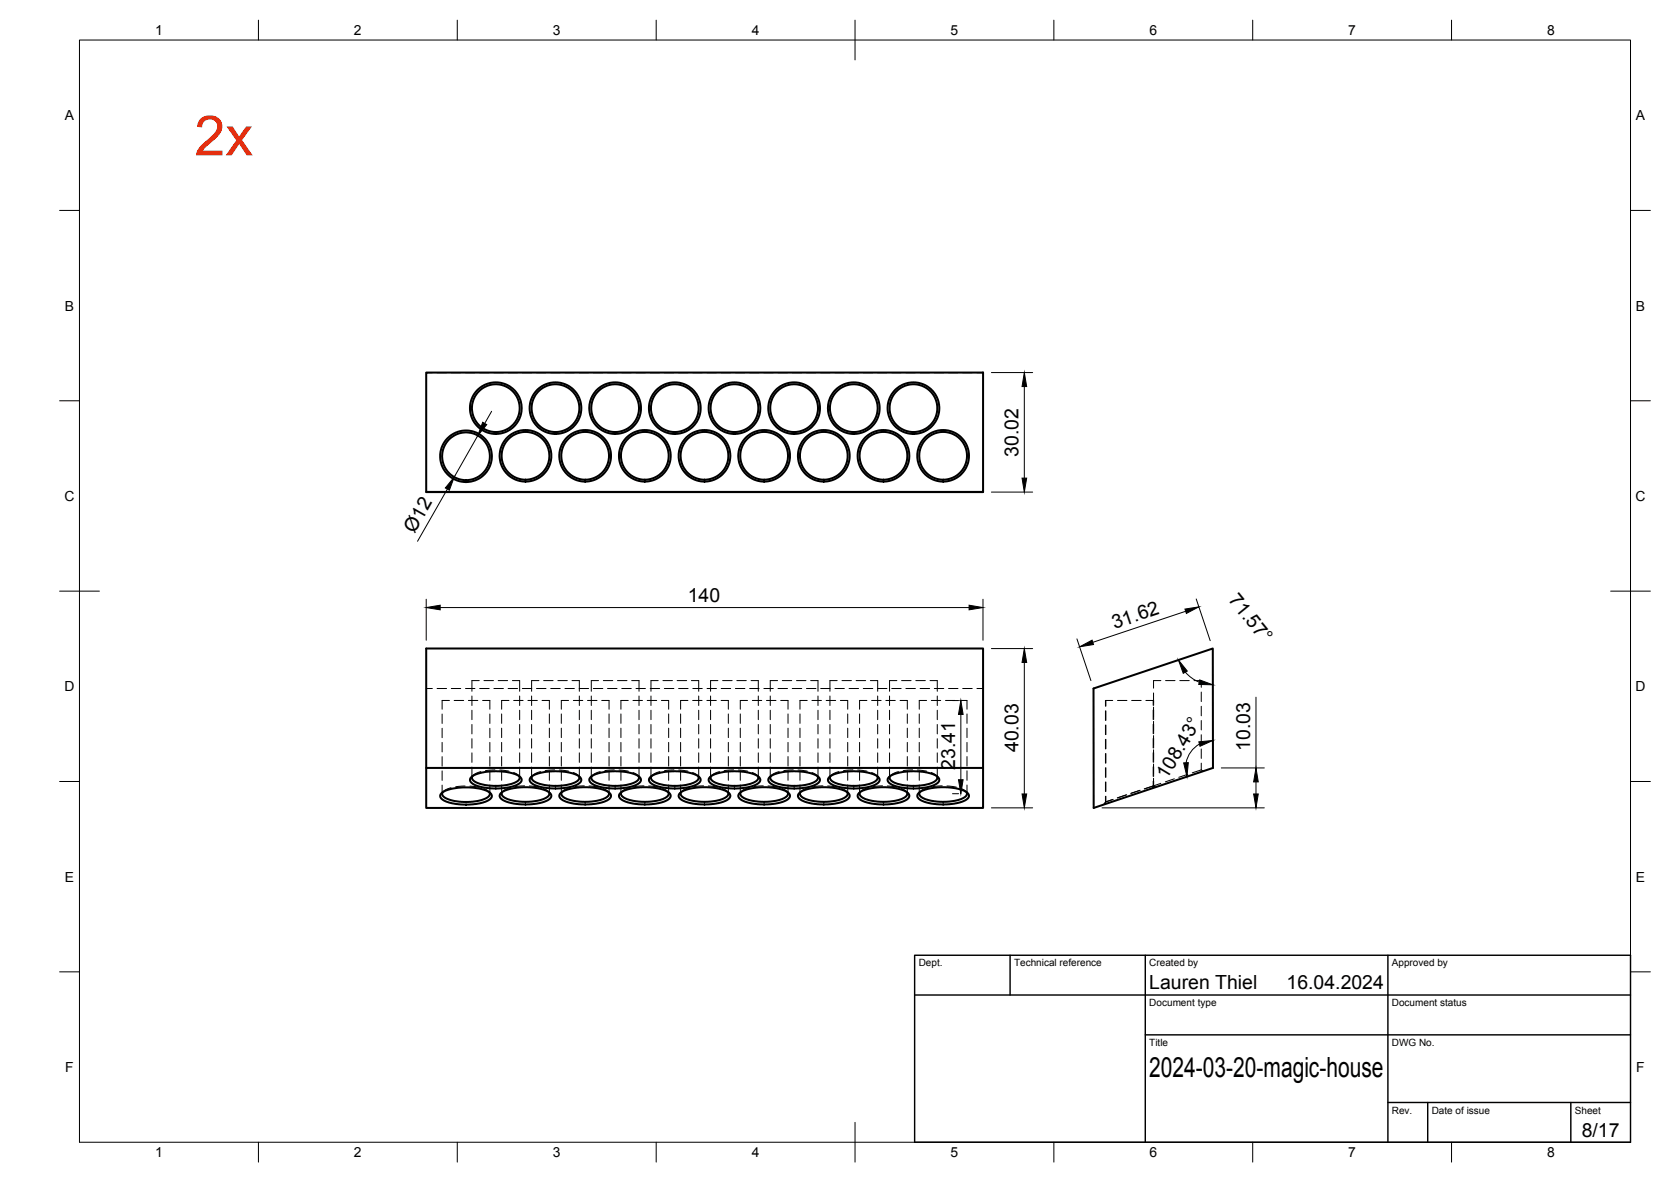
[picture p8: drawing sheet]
<svg xmlns="http://www.w3.org/2000/svg" width="420mm" height="297mm" viewBox="0 0 420 297" stroke-linecap="round" stroke-linejoin="round" font-family="sans-serif">
<!-- layer: Visible -->
<g fill="none" stroke="#000" stroke-width=".51">
<path d="M107.2 93.6h140v30h-140zM107.2 123.6h140M275 173l29.9-10 .1 30-30 10zM107.2 193h140v10h-140zM107.2 193v-30h140v30M111 199.4l.8-.6 1.6-.5 2-.4h2.6l2.5 .3 1.5 .4 1.4 .8 .3 .7-.7 .9-1.6 .7-2.5 .4-3 .1-2.5-.4-1.8-.6-.9-.9v-.4zM111.3 199.1v.7l.9 .8 2 .7 2.3 .2h2.3l2.7-.6 1.4-.8 .3-.5-.1-.5M118.4 195.4l1.1-.7 1.7-.6 2.2-.2h2.5l2.3 .2 1.5 .5 1.1 .6 .4 .8-.5 .8-1.7 .8-2.4 .5h-3.1l-2.2-.2-2-.7-1.1-.9v-.5zM118.8 195.1l-.1 .7 1 .8 2.1 .7 2.2 .2 2.4-.1 2.8-.6 1.2-.7 .3-.5-.1-.5M125.8 199.5l1.1-.8 1.6-.5 2.2-.3h2.5l2.1 .2 2 .6 1 .6 .3 .9-.8 .9-1.7 .6-2.4 .4h-2.5l-2.5-.3-2.2-.7-.8-.7-.1-.5zM126.2 199.1v.8l1.2 .8 1.8 .5 2.8 .3 3.1-.3 1.6-.4 1.3-.9v-.8M133.5 195.2l1.5-.7 1.7-.5 4.2-.1 2.3 .2 1.7 .6 .9 .5 .4 .8-.5 .8-1.7 .8-2.4 .5h-3l-2.6-.3-2.1-.8-.7-.9z"/>
<path d="M133.8 195.1v.7l.9 .8 2.1 .7 2.2 .2 2.4-.1 2.6-.5 1.4-.8 .3-.5-.2-.5M140.9 199.3l1.2-.7 1.8-.5 2.1-.2h2.3l2 .2 2 .6 1 .6 .3 .8-.5 .8-1.7 .7-2.7 .5h-2.5l-2.6-.3-2.1-.7-.8-.8v-.6zM141.2 199.1v.8l1.2 .8 2.5 .7 2.1 .1 3.1-.3 1.6-.4 1.2-.8 .2-.5-.1-.4M148.4 195.4l1-.7 1.8-.6 2.2-.2h2.5l2.3 .2 1.6 .6 1 .5 .4 .9-.7 .9-1.7 .7-2.7 .4h-2.5l-2.3-.2-2-.7-1-.8-.1-.5zM148.8 195.1v.7l1 .8 2 .7 2.2 .2 2.4-.1 2.7-.6 1.3-.7 .3-.6-.2-.4M156 199.3l1-.6 1.9-.6 2.1-.2h2.3l2.1 .2 1.8 .5 1.1 .7 .3 .8-.5 .8-1.7 .7-2.7 .5h-2.5l-2.6-.3-2.1-.7-.8-.9v-.4zM156.3 199.1l-.2 .4 .3 .5 1 .7 1.8 .5 2.8 .3 3-.2 1.8-.5 1.2-.8 .1-.4-.1-.5M163.6 195.2l1.4-.7 1.8-.5 4.1-.1 2.3 .2 1.5 .5 1.2 .8 .3 .7-.5 .7-1.6 .8-3 .5h-2.9l-2.9-.5-1.4-.6-.7-.9 .1-.5zM163.8 195.1l-.1 .5 .2 .3 .9 .7 2 .7 2.2 .2 2.4-.1 2.4-.5 1.7-.9 .2-.4-.1-.5M171 199.3l1-.6 1.9-.6 2.1-.2h2.2l2.6 .3 1.6 .5 1.1 .8 .1 .6-.5 .8-1.7 .7-2.7 .5h-2.5l-2.5-.3-2.2-.7-.9-.9zM171.3 199.1l-.2 .4 .3 .5 1 .7 1.8 .5 2.8 .3 3.1-.3 1.6-.4 1.3-.9v-.8M178.5 195.4l1-.7 1.7-.6 2.2-.2h2.5l2.3 .2 1.4 .5 1.2 .6 .4 .8-.5 .8-1.7 .8-2.4 .5h-3l-2.3-.2-2-.7-1.1-.9v-.5z"/>
<path d="M178.8 195.1v.7l.9 .8 2.1 .7 2.2 .2 2.5-.1 2.5-.5 1.4-.8 .3-.5-.1-.5M185.8 199.5l1.1-.8 1.6-.5 2.2-.3h2.6l2 .2 2 .6 1 .6 .3 .9-.8 .9-1.6 .6-2.5 .4h-2.5l-2.5-.3-2.2-.7-.8-.7-.1-.5zM186.2 199.1v.8l1.2 .8 1.8 .5 2.8 .3 3.1-.3 1.6-.4 1.2-.8 .2-.5-.1-.4M193.5 195.2l1.5-.7 1.7-.5 4.3-.1 2.2 .2 1.6 .6 1 .5 .4 .8-.5 .8-1.7 .8-2.4 .5h-3l-2.6-.3-2.1-.8-.7-.9zM193.8 195.1v.7l1 .8 2 .7 2.2 .2 2.4-.1 2.6-.5 1.4-.8 .3-.6-.2-.4M201 199.3l1.1-.7 1.8-.5 2.1-.2h2.3l2.1 .2 1.8 .5 1.1 .7 .3 .8-.5 .8-1.7 .7-2.7 .5h-2.5l-2.6-.3-2.1-.7-.8-.8v-.5zM201.3 199.1l-.2 .5 .2 .4 1.1 .7 2.5 .7 2.1 .1 3.1-.3 1.7-.4 1.1-.8 .2-.4-.1-.5M208.6 195.2l1.4-.7 1.8-.5 4.1-.1 2.3 .2 1.6 .6 1 .5 .4 .9-.7 .9-1.7 .7-2.7 .4h-2.8l-2.8-.4-1.6-.7-.7-.8v-.5zM208.8 195.1v.7l1 .8 2 .7 2.2 .2 2.5-.1 2.6-.6 1.3-.7 .3-.6-.1-.4M216 199.3l1-.6 1.9-.6 2.1-.2h2.3l2.1 .2 1.8 .5 1.1 .7 .3 .8-.5 .8-1.7 .7-2.7 .5h-2.5l-2.5-.3-2.2-.7-.8-.9v-.4zM216.3 199.1l-.2 .4 .3 .5 1 .7 1.8 .5 2.8 .3 3-.2 1.8-.5 1.2-.9v-.8M223.6 195.2l1.4-.7 1.8-.5 4.1-.1 2.3 .2 1.5 .5 1.2 .8 .3 .7-.4 .7-1.7 .8-3 .5h-2.9l-2.9-.5-1.4-.6-.7-.9 .1-.5z"/>
<path d="M223.8 195.1v.7l.9 .8 2.1 .7 2.2 .2 2.5-.1 2.3-.5 1.7-.9 .2-.4-.1-.5M231 199.3l1-.6 1.9-.6 2.1-.2h2.3l2 .2 1.9 .5 1.1 .7 .3 .7-.1 .5-.4 .4-1.7 .7-2.7 .5h-2.5l-2.5-.3-2.2-.7-.8-.9zM231.3 199.1l-.1 .8 1.2 .8 1.8 .5 2.8 .3 3.1-.3 1.6-.4 1.3-.9v-.8"/>
<circle cx="117.2" cy="114.7" r="6"/>
<circle cx="117.2" cy="114.7" r="6.5"/>
<circle cx="124.7" cy="102.6" r="6"/>
<circle cx="124.7" cy="102.6" r="6.5"/>
<circle cx="132.1" cy="114.5" r="6"/>
<circle cx="132.1" cy="114.5" r="6.5"/>
<circle cx="139.7" cy="102.6" r="6"/>
<circle cx="139.7" cy="102.6" r="6.5"/>
<circle cx="147.1" cy="114.5" r="6"/>
<circle cx="147.1" cy="114.5" r="6.5"/>
<circle cx="154.7" cy="102.6" r="6"/>
<circle cx="154.7" cy="102.6" r="6.5"/>
<circle cx="162.1" cy="114.5" r="6"/>
<circle cx="162.1" cy="114.5" r="6.5"/>
<circle cx="169.7" cy="102.6" r="6"/>
<circle cx="169.7" cy="102.6" r="6.5"/>
<circle cx="177.1" cy="114.5" r="6"/>
<circle cx="177.1" cy="114.5" r="6.5"/>
<circle cx="184.7" cy="102.6" r="6"/>
<circle cx="184.7" cy="102.6" r="6.5"/>
<circle cx="192.1" cy="114.5" r="6"/>
<circle cx="192.1" cy="114.5" r="6.5"/>
<circle cx="199.7" cy="102.6" r="6"/>
<circle cx="199.7" cy="102.6" r="6.5"/>
<circle cx="207.1" cy="114.5" r="6"/>
<circle cx="207.1" cy="114.5" r="6.5"/>
<circle cx="214.7" cy="102.6" r="6"/>
<circle cx="214.7" cy="102.6" r="6.5"/>
<circle cx="222.1" cy="114.5" r="6"/>
<circle cx="222.1" cy="114.5" r="6.5"/>
<circle cx="229.7" cy="102.6" r="6"/>
<circle cx="229.7" cy="102.6" r="6.5"/>
<circle cx="237.1" cy="114.5" r="6"/>
<circle cx="237.1" cy="114.5" r="6.5"/>
</g>
<!-- layer: Hidden -->
<g fill="none" stroke="#000" stroke-width=".25">
<path d="M107.2 93.7h1.5M109.9 93.7h2.4M113.5 93.7h2.3M117.1 93.7h2.3M120.6 93.7h2.4M124.2 93.7h2.4M127.8 93.7h2.3M131.3 93.7h2.4M134.9 93.7h2.4M138.5 93.7h2.4M142 93.7h2.4M145.6 93.7h2.4"/>
<path d="M149.2 93.7h2.4M152.8 93.7h2.4M156.3 93.7h2.4M159.9 93.7h2.4M163.5 93.7h2.4M167 93.7h2.4M170.6 93.7h2.4M174.2 93.7h2.4M177.8 93.7h2.3M181.3 93.7h2.4M184.9 93.7h2.4M188.5 93.7h2.4"/>
<path d="M192.1 93.7h2.3M195.6 93.7h2.4M199.2 93.7h2.4M202.8 93.7h2.4M206.4 93.7h2.3M209.9 93.7h2.4M213.5 93.7h2.4M217.1 93.7h2.4M220.6 93.7h2.4M224.2 93.7h2.4M227.8 93.7h2.4M231.4 93.7h2.3"/>
<path d="M234.9 93.7h2.4M238.5 93.7h2.4M242.1 93.7h2.4M245.6 93.7h1.6M107.2 173h1.5M109.9 173h2.4M111.2 179.4v2.4M113 176h-1.8v2.2M113.5 173h2.3M114.2 176h2.4M117.1 173h2.3M117.8 176h2.3"/>
<path d="M118.7 174.9v2.4M118.7 178.5v2.4M120.5 171h-1.8v2.7M120.6 173h2.4M121.3 176h1.9v2.2M121.7 171h2.4M123.2 179.4v2.4M124.2 173h2.4M125.3 171h2.3M126.1 179.4v2.4M127.8 173h2.3M128 176h-1.9v2.2"/>
<path d="M128.8 171h1.9v2.7M129.2 176h2.3M130.7 174.9v2.4M130.7 178.5v2.4M131.3 173h2.4M132.7 176h2.4M133.7 174.9v2.4M133.7 178.5v2.4M134.9 173h2.4M135.5 171h-1.8v2.7M136.3 176h1.8v2.2M136.7 171h2.4"/>
<path d="M138.1 179.4v2.4M138.5 173h2.4M140.3 171h2.3M141.1 179.4v2.4M142 173h2.4M143 176h-1.9v2.2M143.8 171h1.9v2.7M144.2 176h2.3M145.6 173h2.4M145.7 174.9v2.4M145.7 178.5v2.4M147.7 176h2.4"/>
<path d="M148.7 174.9v2.4M148.7 178.5v2.4M149.2 173h2.4M150.5 171h-1.8v2.7M151.3 176h1.8v2.2M151.7 171h2.4M152.8 173h2.4M153.1 179.4v2.4M155.3 171h2.3M156.1 179.4v2.4M156.3 173h2.4M158 176h-1.9v2.2"/>
<path d="M158.8 171h1.9v2.7M159.2 176h2.3M159.9 173h2.4M160.7 174.9v2.4M160.7 178.5v2.4M162.7 176h2.4M163.5 173h2.4M163.7 174.9v2.4M163.7 178.5v2.4M165.5 171h-1.8v2.7M166.3 176h1.8v2.2M166.7 171h2.4"/>
<path d="M167 173h2.4M168.1 179.4v2.4M170.3 171h2.4M170.6 173h2.4M171.1 179.4v2.4M173 176h-1.9v2.2M173.8 171h1.9v2.7M174.2 176h2.3M174.2 173h2.4M175.7 174.9v2.4M175.7 178.5v2.4M177.7 176h2.4"/>
<path d="M177.8 173h2.3M178.7 174.9v2.4M178.7 178.5v2.4M180.5 171h-1.8v2.7M181.3 176h1.8v2.2M181.3 173h2.4M181.7 171h2.4M183.1 179.4v2.4M184.9 173h2.4M185.3 171h2.3M186.1 179.4v2.4M188 176h-1.9v2.2"/>
<path d="M188.5 173h2.4M188.8 171h1.9v2.7M189.2 176h2.3M190.7 174.9v2.4M190.7 178.5v2.4M192.1 173h2.3M192.7 176h2.4M193.7 174.9v2.4M193.7 178.5v2.4M195.5 171h-1.8v2.7M195.6 173h2.4M196.3 176h1.8v2.2"/>
<path d="M196.7 171h2.4M198.1 179.4v2.4M199.2 173h2.4M200.3 171h2.3M201.1 179.4v2.4M202.8 173h2.4M203 176h-1.9v2.2M203.8 171h1.9v2.7M204.2 176h2.3M205.7 174.9v2.4M205.7 178.5v2.4M206.4 173h2.3"/>
<path d="M207.7 176h2.4M208.7 174.9v2.4M208.7 178.5v2.4M209.9 173h2.4M210.5 171h-1.8v2.7M211.3 176h1.8v2.2M211.7 171h2.4M213.1 179.4v2.4M213.5 173h2.4M215.3 171h2.4M216.1 179.4v2.4M217.1 173h2.4"/>
<path d="M218 176h-1.9v2.2M218.8 171h1.9v2.7M219.2 176h2.4M220.6 173h2.4M220.7 174.9v2.4M220.7 178.5v2.4M222.7 176h2.4M223.7 174.9v2.4M223.7 178.5v2.4M224.2 173h2.4M225.5 171h-1.8v2.7M226.3 176h1.8v2.2"/>
<path d="M226.7 171h2.4M227.8 173h2.4M228.1 179.4v2.4M230.3 171h2.4M231.1 179.4v2.4M231.4 173h2.3M233 176h-1.9v2.2M233.8 171h1.9v2.7M234.2 176h2.3M234.9 173h2.4M235.7 174.9v2.4M235.7 178.5v2.4"/>
<path d="M237.7 176h2.4M238.5 173h2.4M241.3 176h1.8v2.2M242.1 173h2.4M243.1 179.4v2.4M245.6 173h1.6M278 178.7v2.3M278.1 176v1.4M278.1 178.7v2.3M279.8 176h-1.8v1.5M281 176h2.4M284.5 176h2.4"/>
<path d="M288.1 176h1.9M290 176h.1M290 176v1.3M290 178.4v2.4M290 174.1l.1 3.1M290 177.7l.1 3.1M291.9 171h-1.9v1.9M293.1 171h2.3M296.7 171h2.3M300.2 171h1.8v1.7M302 173.9v2.4M302 177.5v2.4"/>
<path d="M111.2 183v2.4M111.2 186.6v2.4M111.2 190.1v2.4M111.2 193.7v2.4M111.2 197.3v2.2M111.5 198.9l-.5 .5M113.4 198l-1.5 .6-.6 .5M116.9 197.5l-2.3 .2M118.2 197.6l2.3 .3M118.7 182.1v2.3M118.7 185.6v2.4M118.7 189.2v2.4"/>
<path d="M118.7 192.8v2.7M119 194.8l-.5 .5M120.9 193.9l-1.5 .6-.6 .6M121.6 198.2l.8 .4 .7 .5M122.9 198.9l.4 .5M123.2 183v2.4M123.2 186.6v2.4M123.2 190.1v2.4M123.2 193.7v2.4M123.2 197.3v2.2M124.4 193.5l-2.3 .2M125.6 193.5l2.4 .3"/>
<path d="M126.1 183v2.4M126.1 186.6v2.3M126.1 190.1v2.4M126.1 193.7v2.4M126.1 197.3v2.2M126.4 198.8l-.4 .5M128.4 197.9l-1.4 .5-.8 .7M129.1 194.1l1 .5 .5 .5M130.4 194.8l.4 .5M130.7 182.1v2.3M130.7 185.6v2.4M130.7 189.2v2.4"/>
<path d="M130.7 192.8v2.7M131.9 197.5l-2.4 .2M133.1 197.5l2.4 .3M133.7 182.1v2.3M133.7 185.6v2.4M133.7 189.2v2.4M133.7 192.8v2.7M134 194.8l-.5 .5M135.9 193.9l-1.4 .6-.7 .6M136.6 198.1l.9 .5 .5 .5M137.8 198.8l.5 .5M138.1 183v2.4"/>
<path d="M138.1 186.6v2.3M138.1 190.1v2.4M138.1 193.7v2.4M138.1 197.3v2.2M139.4 193.5l-2.3 .2M140.6 193.5l2.4 .3M141.1 183v2.4M141.1 186.6v2.3M141.1 190.1v2.4M141.1 193.7v2.4M141.1 197.3v2.2M141.4 198.8l-.4 .5"/>
<path d="M143.4 197.9l-1.4 .5-.8 .7M144.1 194.1l1 .5 .4 .5M145.4 194.8l.4 .5M145.7 182.1v2.3M145.7 185.6v2.4M145.7 189.2v2.4M145.7 192.8v2.7M146.9 197.5l-2.4 .2M148.1 197.5l2.4 .3M148.7 182.1v2.3M148.7 185.6v2.4M148.7 189.2v2.4"/>
<path d="M148.7 192.8v2.7M149 194.8l-.5 .5M150.9 193.9l-1.3 .5-.8 .7M151.6 198.1l.9 .5 .5 .5M152.8 198.8l.5 .5M153.1 183v2.4M153.1 186.6v2.3M153.1 190.1v2.4M153.1 193.7v2.4M153.1 197.3v2.2M154.5 193.5l-2.4 .2M155.6 193.5l2.4 .3"/>
<path d="M156.1 183v2.4M156.1 186.6v2.3M156.1 190.1v2.4M156.1 193.7v2.4M156.1 197.3v2.2M156.4 198.8l-.4 .5M158.4 197.9l-1.3 .5-.8 .7M159.2 194.1l.9 .5 .4 .5M160.4 194.8l.4 .5M160.7 182.1v2.3M160.7 185.6v2.4M160.7 189.2v2.4"/>
<path d="M160.7 192.8v2.7M161.9 197.5l-2.4 .2M163.1 197.5l2.4 .3M163.7 182.1v2.3M163.7 185.6v2.4M163.7 189.2v2.4M163.7 192.8v2.7M164 194.8l-.5 .5M165.9 193.9l-1.2 .5-.9 .7M166.6 198.1l.9 .5 .5 .5M167.8 198.8l.5 .5M168.1 183v2.4"/>
<path d="M168.1 186.6v2.3M168.1 190.1v2.4M168.1 193.7v2.4M168.1 197.3v2.2M169.5 193.5l-2.4 .2M170.6 193.5l2.4 .3M171.1 183v2.4M171.1 186.6v2.3M171.1 190.1v2.4M171.1 193.7v2.4M171.1 197.3v2.2M171.4 198.8l-.4 .5"/>
<path d="M173.4 197.9l-1.4 .5-.7 .7M174.1 194.1l1 .5 .5 .5M175.4 194.8l.4 .5M175.7 182.1v2.3M175.7 185.6v2.4M175.7 189.2v2.4M175.7 192.8v2.7M176.9 197.5l-2.4 .2M178.1 197.5l2.4 .3M178.7 182.1v2.3M178.7 185.6v2.4M178.7 189.2v2.4"/>
<path d="M178.7 192.8v2.7M179 194.8l-.5 .5M180.9 193.9l-1.4 .6-.7 .6M181.6 198.1l.9 .5 .5 .5M182.8 198.8l.5 .5M183.1 183v2.4M183.1 186.6v2.3M183.1 190.1v2.4M183.1 193.7v2.4M183.1 197.3v2.2M184.4 193.5l-2.3 .2M185.7 193.5l2.3 .3"/>
<path d="M186.1 183v2.4M186.1 186.6v2.3M186.1 190.1v2.4M186.1 193.7v2.4M186.1 197.3v2.2M186.4 198.8l-.4 .5M188.4 197.9l-1.4 .5-.8 .7M189.1 194.1l1 .5 .5 .5M190.4 194.8l.4 .5M190.7 182.1v2.3M190.7 185.6v2.4M190.7 189.2v2.4"/>
<path d="M190.7 192.8v2.7M191.9 197.5l-2.4 .2M193.1 197.5l2.4 .3M193.7 182.1v2.3M193.7 185.6v2.4M193.7 189.2v2.4M193.7 192.8v2.7M194 194.8l-.5 .5M195.9 193.9l-1.4 .6-.7 .6M196.6 198.1l.9 .5 .5 .5M197.8 198.8l.5 .5M198.1 183v2.4"/>
<path d="M198.1 186.6v2.3M198.1 190.1v2.4M198.1 193.7v2.4M198.1 197.3v2.2M199.5 193.5l-2.4 .2M200.6 193.5l2.4 .3M201.1 183v2.4M201.1 186.6v2.3M201.1 190.1v2.4M201.1 193.7v2.4M201.1 197.3v2.2M201.4 198.8l-.4 .5"/>
<path d="M203.4 197.9l-1.3 .5-.8 .7M204.2 194.1l.9 .5 .4 .5M205.4 194.8l.4 .5M205.7 182.1v2.3M205.7 185.6v2.4M205.7 189.2v2.4M205.7 192.8v2.7M206.9 197.5l-2.3 .2M208.1 197.5l2.4 .3M208.7 182.1v2.3M208.7 185.6v2.4M208.7 189.2v2.4"/>
<path d="M208.7 192.8v2.7M209 194.8l-.5 .5M210.9 193.9l-1.2 .5-.9 .7M211.6 198.1l.9 .5 .5 .5M212.8 198.8l.5 .5M213.1 183v2.4M213.1 186.6v2.3M213.1 190.1v2.4M213.1 193.7v2.4M213.1 197.3v2.2M214.5 193.5l-2.4 .2M215.6 193.5l2.4 .3"/>
<path d="M216.1 183v2.4M216.1 186.6v2.3M216.1 190.1v2.4M216.1 193.7v2.4M216.1 197.3v2.2M216.5 198.8l-.5 .5M218.4 197.9l-1.4 .5-.7 .7M219.2 194.1l.9 .5 .5 .5M220.4 194.8l.4 .5M220.7 182.1v2.3M220.7 185.6v2.4M220.7 189.2v2.4"/>
<path d="M220.7 192.8v2.7M221.9 197.5l-2.4 .2M223.1 197.5l2.4 .3M223.7 182.1v2.3M223.7 185.6v2.4M223.7 189.2v2.4M223.7 192.8v2.7M224 194.8l-.5 .5M225.9 193.9l-1.2 .5-.9 .7M226.6 198.1l.9 .5 .5 .5M227.8 198.8l.5 .5M228.1 183v2.4"/>
<path d="M228.1 186.6v2.3M228.1 190.1v2.4M228.1 193.7v2.4M228.1 197.3v2.2M229.5 193.5l-2.4 .2M230.7 193.5l2.3 .3M231.1 183v2.4M231.1 186.6v2.3M231.1 190.1v2.4M231.1 193.7v2.4M231.1 197.3v2.2M231.4 198.8l-.4 .5"/>
<path d="M233.4 197.9l-1.3 .5-.8 .7M234.1 194.1l1 .5 .5 .5M235.4 194.8l.4 .5M235.7 182.1v2.3M235.7 185.6v2.4M235.7 189.2v2.4M235.7 192.8v2.7M236.9 197.5l-2.4 .2M238.1 197.5l2.4 .3M241.6 198.1l.9 .5 .5 .5M242.8 198.8l.5 .5M243.1 183v2.4"/>
<path d="M243.1 186.6v2.3M243.1 190.1v2.4M243.1 193.7v2.4M243.1 197.3v2.2M278 182.2v2.4M278 185.8v2.4M278 189.4v2.4M278 193v2.3M278 196.5v2.4M278.1 182.2v2.4M278.1 185.8v2.4M278.1 189.4v2.4"/>
<path d="M278.1 192.9v2.4M278.1 196.5v2.4M283.2 199.8l-2.3 .7M283.3 199.7l-2.3 .8M286.6 198.6l-2.3 .8M286.7 198.6l-2.3 .8M290 197.5l-2.3 .8M290 197.5l.4 .4M290 182v2.4M290 185.6v2.4M290 189.2v2.3M290 192.7v2.4"/>
<path d="M290 196.3v1.2M290 195.6v1.9l-.4 .6M290 181.3l.1 3.1M290 184.9l.1 3M290 188.4l.1 3.1M290 192l.1 3.1M290.1 197.5l-2.3 .7M290.1 196.3v1.2M290.1 197.5l.5 .3M291.9 196.9l-1.9 .6M295.3 195.7l-2.3 .8M298.7 194.6l-2.3 .7"/>
<path d="M302 193.5l-2.2 .7M302 193.5l.5 .3M302 181.1v2.3M302 184.6v2.4M302 188.2v2.4M302 191.8v1.7M278 200.1v1.4l-.5 .7M278.1 200.1v1.4l-.5 .7M279.8 200.9l-1.8 .6M279.9 200.9l-1.8 .6"/>
</g>
<!-- layer: BORDER -->
<g fill="none" stroke="#000" stroke-width=".25">
<path d="M20 10.1h390v276.9h-390zM65 5.1v5M115 5.1v5M165 5.1v5M215 5.1v10M265 5.1v5M315 5.1v5M365 5.1v5M15 52.9h5M410 52.9h5M15 100.7h5M410 100.7h5"/>
<path d="M15 148.6h10M405 148.6h10M15 196.4h5M410 196.4h5M15 244.2h5M410 244.2h5M65 287v5M115 287v5M165 287v5M215 282.1v9.9M265 287v5M315 287v5"/>
<path d="M365 287v5"/>
</g>
<!-- layer: TITLEBLOCK -->
<path d="M230 240.1h180v46.9h-180zM230 250h180M254 240.1v9.9M288 240.1v46.9M349 240.1v46.9M288 260.1h122M349 277.1h61M359 277.1v9.9M395 277.1v9.9" fill="none" stroke="#000" stroke-width=".36"/>
<!-- layer: FD_Dimensions -->
<g fill="none" stroke="#000" stroke-width=".25">
<path d="M249.3 93.6h10.4M257.6 97.1v23M120.1 109.5l-5.9 10.4M123.6 103.4l-1.7 3M112.5 122.9l-7.5 13.1M249.3 123.7h10.4M107.2 150.6v10.3M110.7 152.7h133M247.2 150.6v10.3M298.1 153.6l-23.3 7.8M300.8 150.5l3.5 10.5M239.5 176.1h1.5"/>
<path d="M241.6 179.5v16.4M249.3 163h10.4M257.6 166.5v33M270.8 160.6l3.5 10.4M298 168.9l1.9 1.7 1.6 .8M315.8 175.2v17.8M239.5 199.5h1.5M301.6 187a6.9 6.9 0 0 0-3.4 4.7M307.1 193h10.8M315.8 196.5v3M249.3 203h10.4M277.1 203h40.8"/>
</g>
<g fill="#000" stroke="#000" stroke-width=".25">
<path d="M257.6 93.6l.5 3.5h-1.1zM121.4 106.1l1 .6-2.3 2.8zM114.2 119.9l-1.2 3.3-1-.6zM257 120.1h1.1l-.5 3.6zM107.2 152.7l3.5-.6v1.2zM243.7 152.1l3.5 .6-3.5 .6zM297.9 153.1l3.5-.6-3.1 1.7zM241.6 176.1l.6 3.4h-1.2zM257.6 163l.5 3.5h-1.1zM271.5 162.5l3.1-1.6 .4 1.1zM296.3 165.9l2.2 2.7-1 .6zM301.6 170.9l3.4 1.2-3.6-.1z"/>
<path d="M241 195.9h1.2l-.6 3.6zM257 199.5h1.1l-.5 3.5zM297.6 191.7h1.2l-.4 3.5zM301.4 186.4l3.6-.3-3.3 1.4zM315.2 199.5h1.2l-.6 3.5zM315.8 193l.6 3.5h-1.2z"/>
</g>
<text font-size="14" fill="#ff2600" x="48.9" y="39">2x</text>
<text font-size="7" x="289" y="270.6">2024-03-20-magic-house</text>
<g font-size="4.9">
<text x="256.1" y="114.7" transform="rotate(-90 256.1 114.7)">30.02</text>
<text x="104.2" y="134.2" transform="rotate(-60 104.2 134.2)">Ø12</text>
<text x="173" y="151.2">140</text>
<text x="308.7" y="150.8" transform="rotate(51 308.7 150.8)">71.57°</text>
<text x="280.2" y="158.1" transform="rotate(-18 280.2 158.1)">31.62</text>
<text x="256.1" y="189" transform="rotate(-90 256.1 189)">40.03</text>
<text x="314.3" y="188.6" transform="rotate(-90 314.3 188.6)">10.03</text>
<text x="240.1" y="193.5" transform="rotate(-90 240.1 193.5)">23.41</text>
<text x="293.4" y="196" transform="rotate(-59 293.4 196)">108.43°</text>
<text x="289" y="248.5">Lauren Thiel</text>
<text x="323.5" y="248.5">16.04.2024</text>
<text x="397.7" y="285.7">8/17</text>
</g>
<g font-size="3.5">
<text x="39" y="8.8">1</text>
<text x="89" y="8.8">2</text>
<text x="139" y="8.8">3</text>
<text x="189" y="8.8">4</text>
<text x="239" y="8.8">5</text>
<text x="289" y="8.8">6</text>
<text x="339" y="8.8">7</text>
<text x="389" y="8.8">8</text>
<text x="16.3" y="30.2">A</text>
<text x="411.3" y="30.2">A</text>
<text x="16.3" y="78">B</text>
<text x="411.3" y="78">B</text>
<text x="16.2" y="125.9">C</text>
<text x="411.2" y="125.9">C</text>
<text x="16.2" y="173.7">D</text>
<text x="411.2" y="173.7">D</text>
<text x="16.3" y="221.6">E</text>
<text x="411.3" y="221.6">E</text>
<text x="16.4" y="269.4">F</text>
<text x="411.4" y="269.4">F</text>
<text x="39" y="290.8">1</text>
<text x="89" y="290.8">2</text>
<text x="139" y="290.8">3</text>
<text x="189" y="290.8">4</text>
<text x="239" y="290.8">5</text>
<text x="289" y="290.8">6</text>
<text x="339" y="290.8">7</text>
<text x="389" y="290.8">8</text>
</g>
<g font-size="2.5">
<text x="231" y="242.9">Dept.</text>
<text x="255" y="242.9">Technical reference</text>
<text x="289" y="242.9">Created by</text>
<text x="350" y="242.9">Approved by</text>
<text x="289" y="252.8">Document type</text>
<text x="350" y="252.8">Document status</text>
<text x="289" y="262.9">Title</text>
<text x="350" y="262.9">DWG No.</text>
<text x="350" y="279.9">Rev.</text>
<text x="360" y="279.9">Date of issue</text>
<text x="396" y="279.9">Sheet</text>
</g>
</svg>
